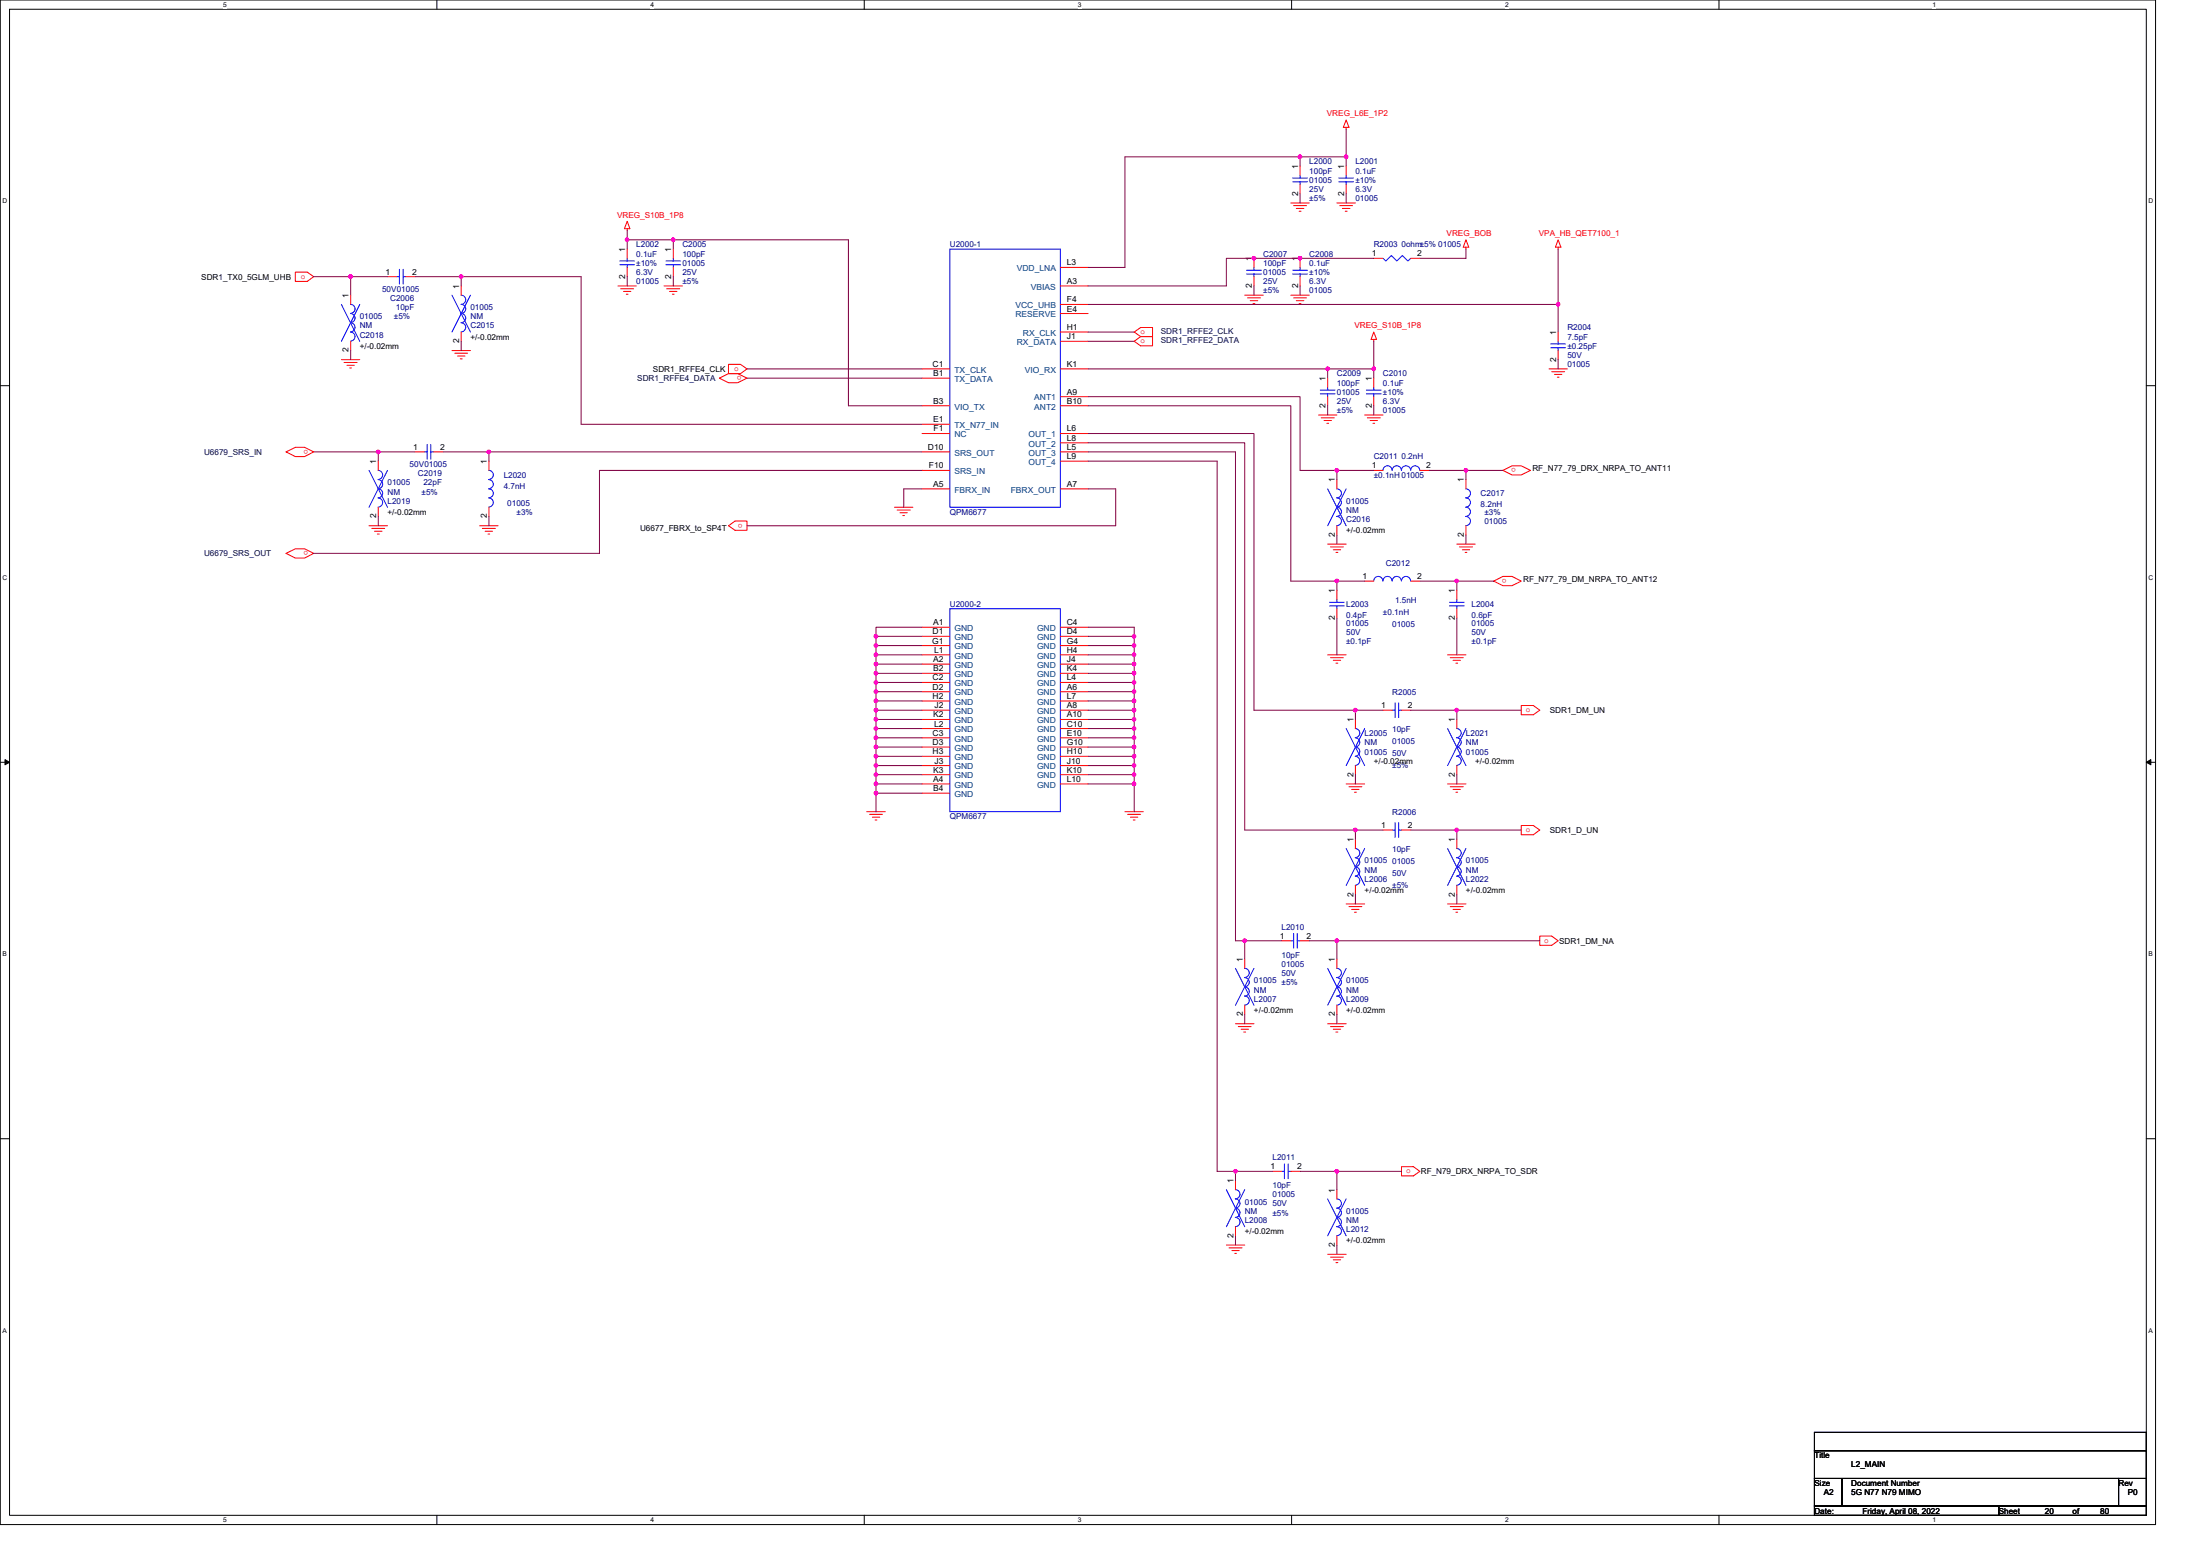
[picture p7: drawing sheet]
<svg xmlns="http://www.w3.org/2000/svg" width="297mm" height="210mm" viewBox="0 0 297 210" stroke-linecap="round" stroke-linejoin="round" font-family="sans-serif">
<path d="M0 0h291v205.7h-291zM1.3 1.2h288.5v203.3h-288.5z" fill="none" stroke="#000" stroke-width=".14"/>
<g fill="#fff">
<path d="M30.1 .1h.5v1h-.5z"/>
<path d="M30.1 204.6h.5v1h-.5z"/>
</g>
<path d="M59 0v1.2M59 204.5v1.2" fill="none" stroke="#000" stroke-width=".14"/>
<g fill="#fff">
<path d="M87.8 .1h.5v1h-.5z"/>
<path d="M87.8 204.6h.5v1h-.5z"/>
</g>
<path d="M116.7 0v1.2M116.7 204.5v1.2" fill="none" stroke="#000" stroke-width=".14"/>
<g fill="#fff">
<path d="M145.5 .1h.5v1h-.5z"/>
<path d="M145.5 204.6h.5v1h-.5z"/>
</g>
<path d="M174.4 0v1.2M174.4 204.5v1.2" fill="none" stroke="#000" stroke-width=".14"/>
<g fill="#fff">
<path d="M203.2 .1h.5v1h-.5z"/>
<path d="M203.2 204.6h.5v1h-.5z"/>
</g>
<path d="M232.1 0v1.2M232.1 204.5v1.2" fill="none" stroke="#000" stroke-width=".14"/>
<g fill="#fff">
<path d="M260.9 .1h.5v1h-.5z"/>
<path d="M260.9 204.6h.5v1h-.5z"/>
<path d="M.4 26.6h.6v1h-.6z"/>
<path d="M290.1 26.6h.6v1h-.6z"/>
<path d="M.4 77.4h.6v1h-.6z"/>
<path d="M290.1 77.4h.6v1h-.6z"/>
</g>
<path d="M0 52h1.3M289.8 52h1.2" fill="none" stroke="#000" stroke-width=".14"/>
<g fill="#fff">
<path d="M.4 128.3h.5v1h-.5z"/>
<path d="M290.1 128.3h.6v1h-.6z"/>
</g>
<path d="M0 102.9h1.3M289.8 102.9h1.2" fill="none" stroke="#000" stroke-width=".14"/>
<path d="M.7 102.5l.6 .4-.6 .3zM289.8 102.9l.6-.4v.7z" fill="#000" stroke="#000" stroke-width=".14"/>
<g fill="#fff">
<path d="M.4 179.1h.5v1h-.5z"/>
<path d="M290.1 179.1h.6v1h-.6z"/>
</g>
<path d="M0 153.7h1.3M289.8 153.7h1.2M245 199.5h3.7v3.7h-3.7zM245 193.3h44.8v2.5h-44.8zM245 195.8h44.8v3.7h-44.8zM248.7 199.5h37.3v3.7h-37.3zM286 199.5h3.8v3.7h-3.8zM245 203.2h24.9v1.3h-24.9zM269.9 203.2h19.9v1.3h-19.9z" fill="none" stroke="#000" stroke-width=".14"/>
<g fill="none" stroke="#f00" stroke-width=".14">
<path d="M181.8 16.2l.3 1h-.7zM181.8 17.2v.2M39.9 36.7h1.6l.9 .6-.9 .7h-1.6zM47.3 39.8v1.3M52.3 37.3h1.3M54.8 37.3h1.2M62.3 38.6v1.2M83.4 38.6h2.5M83.8 39h1.8M84.2 39.3h1M84.6 39.7h.2M84.7 29.9l.3 1h-.7z"/>
<path d="M84.7 30.9v.2M84.7 33.6v1.3M84.7 36.1v1.2M89.7 38.6h2.4M90 39h1.8M90.4 39.3h1M90.8 39.7h.2M90.9 33.6v1.3M90.9 36.1v1.2M143.2 36.1h3.7M143.2 38.6h3.7M168.1 39.8h2.5"/>
<path d="M169.3 34.9v1.2M169.3 37.3v1.3M174.3 27.4h2.5M174.3 39.8h2.5M174.7 27.7h1.7M175 28.1h1M175.4 28.5h.3M175.5 22.4v1.2M175.5 24.9v1.2M175.5 34.9v1.2M175.5 37.3v1.3M180.5 27.4h2.5"/>
<path d="M180.9 27.7h1.7M181.2 28.1h1.1M181.6 28.5h.3M181.8 22.4v1.2M181.8 24.9v1.2M185.5 34.9h1.2M190.5 34.9h1.2M197.9 33.4v.2M197.9 32.4l.4 1h-.7zM210.4 32.4l.4 1h-.8zM210.4 33.4v.2M46.1 48.5h2.5"/>
<path d="M46.5 48.9h1.7M46.8 49.3h1M47.2 49.7h.3M47.3 46.1v1.2M61 47.3h2.5M61.4 47.7h1.7M61.8 48h1M62.1 48.4h.3M62.3 44.8v1.3M97.1 51l1.3-.6h1.2l1.3 .6-1.3 .6h-1.2zM98.4 49.2h1.6l.9 .6-.9 .6h-1.6zM124.5 49.8h3.7"/>
<path d="M124.5 51h3.7M124.5 54.8h3.7M124.5 57.3h3.7M124.5 58.5h3.7M143.2 41.1h3.7M143.2 42.3h3.7M143.2 44.8h3.7M143.2 46.1h3.7M143.2 49.8h3.7M143.2 53.5h3.7M143.2 54.8h3.7M143.2 58.5h3.7"/>
<path d="M143.2 59.8h3.7M153.1 44.8l.9-.6h1.6v1.2h-1.6zM153.1 46.1l.9-.7h1.6v1.3h-1.6zM168.4 40.2h1.8M168.8 40.6h1M169.2 41h.2M174.7 40.2h1.7M175 40.6h1M175.4 41h.3M178 56h2.5M178.4 56.4h1.7M178.8 56.7h1"/>
<path d="M179.2 57.1h.2M179.3 51v1.3M179.3 53.5v1.3M184.3 56h2.4M184.6 56.4h1.8M185 56.7h1M185.4 57.1h.2M185.5 44.8l.4 1h-.8zM185.5 45.8v.3M185.5 51v1.3M185.5 53.5v1.3M209.1 49.8h2.5"/>
<path d="M209.5 50.2h1.8M209.9 50.5h1M210.3 50.9h.2M210.4 44.8v1.3M210.4 47.3v1.2M38.6 61l1.3-.6h1.2l1.3 .6-1.3 .6h-1.2zM38.6 74.7l1.3-.6h1.2l1.3 .6-1.3 .6h-1.2zM49.8 71h2.5M50.2 71.3h1.7M50.6 71.7h1M50.9 72.1h.3M51.1 62.2v1.3"/>
<path d="M51.1 68.5v1.2M56 61h1.3M58.5 61h1.3M64.8 71h2.4M65.1 71.3h1.8M65.5 71.7h1M65.9 72.1h.2M66 62.2v1.3M66 68.5v1.2M98.4 71l.8-.7h1.7v1.3h-1.7zM120.8 68.5h2.5M121.1 68.8h1.8"/>
<path d="M121.5 69.2h1M121.9 69.6h.2M124.5 61h3.7M124.5 63.5h3.7M124.5 66h3.7M143.2 61h3.7M143.2 62.2h3.7M143.2 66h3.7M179.3 73.4h2.5M179.6 73.8h1.8M180 74.2h1M180.4 74.5h.2"/>
<path d="M180.5 64.7v1.3M180.5 71v1.2M180.5 79.7v1.2M184.3 78.4h1.2M185.5 63.5h1.2M190.5 78.4h1.2M191.7 63.5h1.3M196.7 79.7v1.2M196.7 73.4h2.5M197.1 73.8h1.7M197.4 74.2h1M197.8 74.5h.3"/>
<path d="M197.9 64.7v1.3M197.9 71v1.2M201.7 78.4l1.2-.6h1.2l1.3 .6-1.3 .6h-1.2zM202.9 63.5l1.2-.6h1.3l1.2 .6-1.2 .6h-1.3zM124.5 84.6h3.7M124.5 85.9h3.7M124.5 87.1h3.7M124.5 88.4h3.7M124.5 89.6h3.7M124.5 90.9h3.7M124.5 92.1h3.7M124.5 93.3h3.7"/>
<path d="M124.5 94.6h3.7M124.5 95.8h3.7M124.5 97.1h3.7M124.5 98.3h3.7M124.5 99.6h3.7M143.2 84.6h3.7M143.2 85.9h3.7M143.2 87.1h3.7M143.2 88.4h3.7M143.2 89.6h3.7M143.2 90.9h3.7M143.2 92.1h3.7"/>
<path d="M143.2 93.3h3.7M143.2 94.6h3.7M143.2 95.8h3.7M143.2 97.1h3.7M143.2 98.3h3.7M143.2 99.6h3.7M179.3 88.4h2.5M179.6 88.8h1.8M180 89.1h1M180.4 89.5h.2M180.5 82.1v1.3M183 97.1v1.2"/>
<path d="M186.7 95.8h1.3M189.2 95.8h1.3M195.4 88.4h2.5M195.8 88.8h1.8M196.2 89.1h1M196.6 89.5h.2M196.7 97.1v1.2M196.7 82.1v1.3M205.4 95.2h1.6l.9 .6-.9 .7h-1.6zM117 109.5h2.5M117.4 109.9h1.7M117.8 110.3h1"/>
<path d="M118.1 110.7h.3M124.5 100.8h3.7M124.5 102.1h3.7M124.5 103.3h3.7M124.5 104.5h3.7M124.5 105.8h3.7M124.5 107h3.7M143.2 100.8h3.7M143.2 102.1h3.7M143.2 103.3h3.7M143.2 104.5h3.7M143.2 105.8h3.7"/>
<path d="M151.9 109.5h2.5M152.2 109.9h1.8M152.6 110.3h1M153 110.7h.2M181.8 105.8h2.5M182.1 106.2h1.8M182.5 106.5h1M182.9 106.9h.2M183 113.3v1.2M183 119.5v1.2M183 103.3v1.2M186.7 112h1.3"/>
<path d="M189.2 112h1.3M195.4 105.8h2.5M195.8 106.2h1.8M196.2 106.5h1M196.6 106.9h.2M196.7 103.3v1.2M196.7 113.3v1.2M196.7 119.5v1.2M205.4 111.4h1.6l.9 .6-.9 .6h-1.6zM166.8 138.2h2.5M167.2 138.5h1.7M167.6 138.9h1"/>
<path d="M167.9 139.3h.3M168.1 129.4v1.3M168.1 135.7v1.2M173 127h1.3M175.5 127h1.3M179.3 138.2h2.5M179.6 138.5h1.8M180 138.9h1M180.4 139.3h.2M180.5 129.4v1.3M180.5 135.7v1.2M181.8 122h2.5"/>
<path d="M182.1 122.3h1.8M182.5 122.7h1M182.9 123.1h.2M195.4 122h2.5M195.8 122.3h1.8M196.2 122.7h1M196.6 123.1h.2M207.9 126.3h1.6l.9 .7-.9 .6h-1.6zM166.8 159.3v1.2M171.8 158.1h1.2M174.3 158.1h1.2M189.2 157.4h1.6l.9 .7-.9 .6h-1.6z"/>
<path d="M165.6 168h2.5M165.9 168.4h1.8M166.3 168.8h1M166.7 169.1h.2M166.8 165.5v1.3M179.3 169.3h2.5M179.6 169.7h1.8M180 170h1M180.4 170.4h.2M180.5 160.5v1.3M180.5 166.8v1.2"/>
</g>
<g fill="none" stroke="#00f" stroke-width=".14">
<path d="M53.6 37.3h.3M53.9 36.3v2M54.4 36.3v2M54.4 37.3h.4M61 39.8l2.5 5M62.2 39.8a.61 .61 0 0 1 .7 .6 .61 .61 0 0 1-.7 .7 .61 .61 0 0 1 .7 .6 .61 .61 0 0 1-.7 .6M63.5 39.8l-2.5 5M83.7 35.2h2M83.7 35.7h2M84.7 34.9v.3M84.7 35.7v.4M89.9 35.2h2"/>
<path d="M89.9 35.7h2M90.9 34.9v.3M90.9 35.7v.4M128.2 33.6h15v34.9h-15zM168.3 36.5h2M168.3 37h2M169.3 36.1v.4M169.3 37v.3M174.5 24h2M174.5 24.5h2M174.5 36.5h2M174.5 37h2"/>
<path d="M175.5 23.6v.4M175.5 24.5v.4M175.5 36.1v.4M175.5 37v.3M180.8 24h1.9M180.8 24.5h1.9M181.8 23.6v.4M181.8 24.5v.4M186.7 34.9l.4 .3 .8-.7 .7 .7 .8-.7 .7 .7 .4-.3M46.1 41.1l2.5 5M47.3 41.1a.6 .6 0 0 1 .6 .6 .6 .6 0 0 1-.6 .6M47.3 42.3a.61 .61 0 0 1 .6 .6 .61 .61 0 0 1-.6 .6"/>
<path d="M47.3 43.6a.61 .61 0 0 1 .6 .6 .61 .61 0 0 1-.6 .6M47.3 44.8a.61 .61 0 0 1 .6 .6 .61 .61 0 0 1-.6 .6M48.6 41.1l-2.5 5M57.7 60v2M58.2 60v2M62.2 42.3a.61 .61 0 0 1 .7 .6 .61 .61 0 0 1-.7 .6M62.2 43.6a.61 .61 0 0 1 .7 .6 .61 .61 0 0 1-.7 .6M178.3 52.6h2M178.3 53.1h2M179.3 52.3v.3M179.3 53.1v.4M184.5 52.6h2"/>
<path d="M184.5 53.1h2M185.5 52.3v.3M185.5 53.1v.4M209.4 46.4h2M209.4 46.9h2M210.4 46.1v.3M210.4 46.9v.4M49.8 63.5l2.5 5M51.1 63.5a.61 .61 0 0 1 .6 .6 .61 .61 0 0 1-.6 .6M51.1 64.7a.61 .61 0 0 1 .6 .6 .61 .61 0 0 1-.6 .7M51.1 66a.6 .6 0 0 1 .6 .6 .6 .6 0 0 1-.6 .6M51.1 67.2a.61 .61 0 0 1 .6 .6 .61 .61 0 0 1-.6 .6"/>
<path d="M52.3 63.5l-2.5 5M57.3 61h.4M58.2 61h.3M66 63.5a.61 .61 0 0 1 .6 .6 .61 .61 0 0 1-.6 .6M66 64.7a.61 .61 0 0 1 .6 .6 .61 .61 0 0 1-.6 .7M66 66a.6 .6 0 0 1 .6 .6 .6 .6 0 0 1-.6 .6M66 67.2a.61 .61 0 0 1 .6 .6 .61 .61 0 0 1-.6 .6M179.3 66l2.5 5M180.5 66a.6 .6 0 0 1 .6 .6 .6 .6 0 0 1-.6 .6M180.5 67.2a.61 .61 0 0 1 .6 .6 .61 .61 0 0 1-.6 .6M180.5 68.5a.61 .61 0 0 1 .6 .6 .61 .61 0 0 1-.6 .6M180.5 69.7a.61 .61 0 0 1 .6 .6 .61 .61 0 0 1-.6 .6"/>
<path d="M181.8 66l-2.5 5M185.5 78.4a.61 .61 0 0 1 .6-.6 .61 .61 0 0 1 .6 .6M186.7 78.4a.61 .61 0 0 1 .6-.6 .61 .61 0 0 1 .7 .6M186.7 63.5a.61 .61 0 0 1 .6-.6 .61 .61 0 0 1 .7 .6M188 78.4a.61 .61 0 0 1 .6-.6 .61 .61 0 0 1 .6 .6M188 63.5a.61 .61 0 0 1 .6-.6 .61 .61 0 0 1 .6 .6M189.2 78.4a.61 .61 0 0 1 .6-.6 .61 .61 0 0 1 .7 .6M189.2 63.5a.61 .61 0 0 1 .6-.6 .61 .61 0 0 1 .7 .6M190.5 63.5a.6 .6 0 0 1 .6-.6 .6 .6 0 0 1 .6 .6M197.9 66a.6 .6 0 0 1 .6 .6 .6 .6 0 0 1-.6 .6M197.9 67.2a.61 .61 0 0 1 .6 .6 .61 .61 0 0 1-.6 .6M197.9 68.5a.61 .61 0 0 1 .6 .6 .61 .61 0 0 1-.6 .6"/>
<path d="M197.9 69.7a.61 .61 0 0 1 .6 .6 .61 .61 0 0 1-.6 .6M128.2 82.1h15v27.4h-15zM179.5 81.3h2M179.5 81.8h2M180.5 80.9v.4M180.5 81.8v.3M181.8 98.3l2.5 5M183 98.3a.61 .61 0 0 1 .6 .6 .61 .61 0 0 1-.6 .6M183 99.6a.61 .61 0 0 1 .6 .6 .61 .61 0 0 1-.6 .6M184.3 98.3l-2.5 5M188 95.8h.4M188.4 94.8v2"/>
<path d="M188.8 94.8v2M188.8 95.8h.4M195.4 98.3l2.5 5M195.7 81.3h2M195.7 81.8h2M196.7 98.3a.61 .61 0 0 1 .6 .6 .61 .61 0 0 1-.6 .6M196.7 99.6a.61 .61 0 0 1 .6 .6 .61 .61 0 0 1-.6 .6M196.7 80.9v.4M196.7 81.8v.3M197.9 98.3l-2.5 5M181.8 114.5l2.5 5M183 114.5a.61 .61 0 0 1 .6 .6 .61 .61 0 0 1-.6 .6 .61 .61 0 0 1 .6 .7 .61 .61 0 0 1-.6 .6"/>
<path d="M183 117a.61 .61 0 0 1 .6 .6 .61 .61 0 0 1-.6 .6M183 118.2a.61 .61 0 0 1 .6 .7 .61 .61 0 0 1-.6 .6M183 100.8a.61 .61 0 0 1 .6 .6 .61 .61 0 0 1-.6 .6M183 102.1a.61 .61 0 0 1 .6 .6 .61 .61 0 0 1-.6 .6M184.3 114.5l-2.5 5M188 112h.4M188.4 111v2M188.8 111v2M188.8 112h.4M195.4 114.5l2.5 5M196.7 100.8a.61 .61 0 0 1 .6 .6 .61 .61 0 0 1-.6 .6M196.7 102.1a.61 .61 0 0 1 .6 .6 .61 .61 0 0 1-.6 .6"/>
<path d="M196.7 114.5a.61 .61 0 0 1 .6 .6 .61 .61 0 0 1-.6 .6 .61 .61 0 0 1 .6 .7 .61 .61 0 0 1-.6 .6M196.7 117a.61 .61 0 0 1 .6 .6 .61 .61 0 0 1-.6 .6M196.7 118.2a.61 .61 0 0 1 .6 .7 .61 .61 0 0 1-.6 .6M197.9 114.5l-2.5 5M166.8 130.7l2.5 5M168 130.7a.61 .61 0 0 1 .7 .6 .61 .61 0 0 1-.7 .6M168 131.9a.61 .61 0 0 1 .7 .6 .61 .61 0 0 1-.7 .7M168 133.2a.61 .61 0 0 1 .7 .6 .61 .61 0 0 1-.7 .6M168 134.4a.6 .6 0 0 1 .7 .6 .6 .6 0 0 1-.7 .6M169.3 130.7l-2.5 5M174.3 127h.4M174.7 126v2"/>
<path d="M175.2 126v2M175.2 127h.3M179.3 130.7l2.5 5M180.5 130.7a.61 .61 0 0 1 .6 .6 .61 .61 0 0 1-.6 .6M180.5 131.9a.61 .61 0 0 1 .6 .6 .61 .61 0 0 1-.6 .7M180.5 133.2a.61 .61 0 0 1 .6 .6 .61 .61 0 0 1-.6 .6M180.5 134.4a.6 .6 0 0 1 .6 .6 .6 .6 0 0 1-.6 .6M181.8 130.7l-2.5 5M173 158.1h.4M173.4 157.1v2M173.9 157.1v2M173.9 158.1h.4"/>
<path d="M165.6 160.5l2.5 5M166.8 160.5a.61 .61 0 0 1 .6 .7 .61 .61 0 0 1-.6 .6 .62 .62 0 0 1 .6 .6 .62 .62 0 0 1-.6 .6 .62 .62 0 0 1 .6 .7 .62 .62 0 0 1-.6 .6 .62 .62 0 0 1 .6 .6 .62 .62 0 0 1-.6 .6M168.1 160.5l-2.5 5M179.3 161.8l2.5 5M180.5 161.8a.61 .61 0 0 1 .6 .6 .61 .61 0 0 1-.6 .6 .62 .62 0 0 1 .6 .7 .62 .62 0 0 1-.6 .6 .62 .62 0 0 1 .6 .6 .62 .62 0 0 1-.6 .6 .61 .61 0 0 1 .6 .6 .61 .61 0 0 1-.6 .7M181.8 161.8l-2.5 5"/>
</g>
<g fill="none" stroke="#800040" stroke-width=".14">
<path d="M181.8 17.4v3.8M42.4 37.3h4.9M47.3 37.3h5M47.3 37.3v2.5M56 37.3h6.3M62.3 37.3h16.2v20h46M62.3 37.3v1.3M84.7 31.1v1.3M84.7 32.4v1.2M84.7 37.3v1.3M84.7 32.4h6.2M90.9 32.4h23.7v22.4h9.9"/>
<path d="M90.9 32.4v1.2M90.9 37.3v1.3M169.3 38.6v1.2M175.5 21.2v1.2M175.5 26.1v1.3M175.5 21.2h6.3M175.5 21.2h-23.6v14.9h-5M175.5 38.6v1.2M181.8 21.2v1.2M181.8 26.1v1.3M185.5 34.9h-19.9v3.7h-18.7M197.9 33.6v1.3h-6.2"/>
<path d="M210.4 33.6v7.5M47.3 47.3v1.2M62.3 46.1v1.2M100.9 49.8h23.6M100.9 51h23.6M146.9 41.1h63.5M146.9 49.8h32.4M146.9 53.5h28.6v10h5M146.9 54.8h27.4v23.6h6.2M146.9 58.5h22.4v37.3h13.7M146.9 59.8h21.2v52.2h14.9M146.9 44.8h6.2"/>
<path d="M146.9 46.1h6.2M179.3 49.8h6.2M179.3 49.8v1.2M179.3 54.8v1.2M185.5 46.1v3.7M185.5 49.8v1.2M185.5 54.8v1.2M210.4 41.1v3.7M210.4 48.5v1.3M42.4 61h8.7M51.1 61v1.2M51.1 61h4.9"/>
<path d="M51.1 69.7v1.3M59.8 61h6.2M66 61h58.5M66 61v1.2M66 69.7v1.3M124.5 63.5h-43.6v11.2h-38.5M124.5 66h-2.5v2.5M146.9 66h3.7v5h-49.7M146.9 62.2h17.4v95.9h2.5M146.9 61h19.9v66h1.3M180.5 63.5v1.2M180.5 72.2v1.2"/>
<path d="M180.5 78.4v1.3M180.5 63.5h5M180.5 78.4h3.8M191.7 78.4h5M193 63.5h4.9M196.7 78.4v1.3M196.7 78.4h5M197.9 63.5h5M197.9 63.5v1.2M197.9 72.2v1.2M118.3 87.1v1.3M118.3 89.6v1.3"/>
<path d="M118.3 90.9v1.2M118.3 92.1v1.2M118.3 94.6v1.2M118.3 95.8v1.3M118.3 87.1h6.2M118.3 89.6h6.2M118.3 90.9h6.2M118.3 92.1h6.2M118.3 94.6h6.2M118.3 95.8h6.2M124.5 97.1h-6.2v1.2M124.5 84.6h-6.2v1.3"/>
<path d="M124.5 85.9h-6.2v1.2M124.5 88.4h-6.2v1.2M124.5 93.3h-6.2v1.3M124.5 98.3h-6.2v1.3M124.5 99.6h-6.2v1.2M146.9 84.6h6.2v1.3M146.9 85.9h6.2M146.9 87.1h6.2M146.9 88.4h6.2M146.9 89.6h6.2M146.9 90.9h6.2M146.9 92.1h6.2"/>
<path d="M146.9 93.3h6.2M146.9 94.6h6.2M146.9 95.8h6.2M146.9 97.1h6.2M146.9 98.3h6.2M146.9 99.6h6.2M153.1 85.9v1.2M153.1 87.1v1.3M153.1 88.4v1.2M153.1 89.6v1.3M153.1 90.9v1.2M153.1 92.1v1.2"/>
<path d="M153.1 93.3v1.3M153.1 94.6v1.2M153.1 95.8v1.3M153.1 97.1v1.2M153.1 98.3v1.3M153.1 99.6v1.2M180.5 83.4v5M183 95.8h3.7M183 95.8v1.3M190.5 95.8h6.2M196.7 83.4v5M205.4 95.8h-8.7v1.3"/>
<path d="M118.3 105.8h6.2M118.3 100.8v1.3M118.3 102.1v1.2M118.3 104.5v1.3M118.3 105.8v1.2M118.3 107v2.5M118.3 100.8h6.2M118.3 102.1h6.2M118.3 104.5h6.2M118.3 107h6.2M124.5 103.3h-6.2v1.2M146.9 100.8h6.2"/>
<path d="M146.9 102.1h6.2M146.9 103.3h6.2M146.9 104.5h6.2M146.9 105.8h6.2M153.1 100.8v1.3M153.1 102.1v1.2M153.1 103.3v1.2M153.1 104.5v1.3M153.1 105.8v3.7M183 104.5v1.3M183 112h3.7M183 112v1.3"/>
<path d="M190.5 112h6.2M196.7 104.5v1.3M205.4 112h-8.7v1.3M168.1 127h4.9M168.1 127v2.4M168.1 136.9v1.3M176.8 127h3.7M180.5 127h27.4M180.5 127v2.4M180.5 136.9v1.3M183 120.7v1.3M196.7 120.7v1.3"/>
<path d="M171.8 158.1h-5v1.2M175.5 158.1h5M180.5 158.1v2.4M180.5 158.1h8.7M166.8 166.8v1.2M180.5 168v1.3"/>
</g>
<g fill="#f0f" stroke="#f0f" stroke-width=".14">
<circle cx="175.5" cy="21.2" r=".24"/>
<circle cx="181.7" cy="21.2" r=".24"/>
<circle cx="84.7" cy="32.3" r=".24"/>
<circle cx="90.9" cy="32.3" r=".24"/>
<circle cx="169.3" cy="34.8" r=".24"/>
<circle cx="175.5" cy="34.8" r=".24"/>
<circle cx="62.3" cy="37.3" r=".24"/>
<circle cx="210.4" cy="41.1" r=".23"/>
<circle cx="185.5" cy="49.8" r=".24"/>
<circle cx="179.3" cy="49.8" r=".24"/>
<circle cx="180.5" cy="63.5" r=".24"/>
<circle cx="197.9" cy="63.5" r=".24"/>
<circle cx="180.5" cy="78.4" r=".24"/>
<circle cx="196.7" cy="78.4" r=".23"/>
<circle cx="118.3" cy="85.9" r=".24"/>
<circle cx="153.1" cy="85.9" r=".23"/>
<circle cx="118.3" cy="87.1" r=".24"/>
<circle cx="118.3" cy="88.4" r=".24"/>
<circle cx="153.1" cy="87.1" r=".24"/>
<circle cx="153.1" cy="88.4" r=".24"/>
<circle cx="118.3" cy="89.6" r=".24"/>
<circle cx="153.1" cy="89.6" r=".24"/>
<circle cx="118.3" cy="90.9" r=".24"/>
<circle cx="118.3" cy="92.1" r=".24"/>
<circle cx="153.1" cy="90.8" r=".23"/>
<circle cx="153.1" cy="92.1" r=".23"/>
<circle cx="118.3" cy="93.3" r=".24"/>
<circle cx="153.1" cy="93.3" r=".24"/>
<circle cx="153.1" cy="94.6" r=".24"/>
<circle cx="118.3" cy="94.6" r=".24"/>
<circle cx="118.3" cy="95.8" r=".24"/>
<circle cx="153.1" cy="95.8" r=".24"/>
<circle cx="183" cy="95.8" r=".24"/>
<circle cx="118.3" cy="97.1" r=".24"/>
<circle cx="118.3" cy="98.3" r=".24"/>
<circle cx="153.1" cy="97.1" r=".23"/>
<circle cx="118.3" cy="99.6" r=".24"/>
<circle cx="153.1" cy="98.3" r=".23"/>
<circle cx="153.1" cy="99.6" r=".24"/>
<circle cx="153.1" cy="100.8" r=".24"/>
<circle cx="118.3" cy="100.8" r=".24"/>
<circle cx="118.3" cy="102.1" r=".24"/>
<circle cx="153.1" cy="102" r=".24"/>
<circle cx="118.3" cy="103.3" r=".24"/>
<circle cx="118.3" cy="104.5" r=".24"/>
<circle cx="153.1" cy="103.3" r=".23"/>
<circle cx="153.1" cy="104.5" r=".23"/>
<circle cx="153.1" cy="105.8" r=".24"/>
<circle cx="118.3" cy="105.8" r=".24"/>
<circle cx="118.3" cy="107" r=".24"/>
<circle cx="183" cy="112" r=".24"/>
<circle cx="168.1" cy="126.9" r=".24"/>
<circle cx="180.5" cy="126.9" r=".24"/>
<circle cx="166.8" cy="158.1" r=".24"/>
<circle cx="47.3" cy="37.3" r=".24"/>
<circle cx="66" cy="61" r=".23"/>
<circle cx="51.1" cy="61" r=".24"/>
<circle cx="196.7" cy="95.8" r=".24"/>
<circle cx="196.7" cy="112" r=".24"/>
<circle cx="180.5" cy="158.1" r=".24"/>
</g>
<g font-size="1.1" fill="#f00">
<text x="179.2" y="15.7">VREG_L6E_1P2</text>
<text x="83.3" y="29.4">VREG_S10B_1P8</text>
<text x="195.3" y="31.9">VREG_BOB</text>
<text x="207.8" y="31.9">VPA_HB_QET7100_1</text>
<text x="40.6" y="37.6">o</text>
<text x="154" y="45.1">o</text>
<text x="154" y="46.3">o</text>
<text x="182.9" y="44.3">VREG_S10B_1P8</text>
<text x="99.1" y="50.1">o</text>
<text x="100.1" y="50.7" transform="rotate(180 100.1 50.7)">o</text>
<text x="41.6" y="60.7" transform="rotate(180 41.6 60.7)">o</text>
<text x="204.7" y="63.2" transform="rotate(180 204.7 63.2)">o</text>
<text x="100.2" y="70.7" transform="rotate(180 100.2 70.7)">o</text>
<text x="41.6" y="74.4" transform="rotate(180 41.6 74.4)">o</text>
<text x="203.4" y="78.1" transform="rotate(180 203.4 78.1)">o</text>
<text x="206" y="96.1">o</text>
<text x="206" y="112.3">o</text>
<text x="208.5" y="127.2">o</text>
<text x="189.8" y="158.3">o</text>
</g>
<g font-size="1.1">
<text x="175.3" y="22.8" transform="rotate(-90 175.3 22.8)">1</text>
<text x="181.5" y="22.8" transform="rotate(-90 181.5 22.8)">1</text>
<text x="175.3" y="26.4" transform="rotate(-90 175.3 26.4)">2</text>
<text x="181.5" y="26.4" transform="rotate(-90 181.5 26.4)">2</text>
<text x="84.4" y="34" transform="rotate(-90 84.4 34)">1</text>
<text x="90.6" y="34" transform="rotate(-90 90.6 34)">1</text>
<text x="144" y="35.8">L3</text>
<text x="169" y="35.2" transform="rotate(-90 169 35.2)">1</text>
<text x="175.3" y="35.2" transform="rotate(-90 175.3 35.2)">1</text>
<text x="185.2" y="34.6">1</text>
<text x="191.3" y="34.6">2</text>
<text x="27.2" y="37.7">SDR1_TX0_5GLM_UHB</text>
<text x="47.1" y="40.2" transform="rotate(-90 47.1 40.2)">1</text>
<text x="52.1" y="37.1">1</text>
<text x="55.7" y="37.1">2</text>
<text x="62" y="39" transform="rotate(-90 62 39)">1</text>
<text x="84.4" y="37.6" transform="rotate(-90 84.4 37.6)">2</text>
<text x="90.6" y="37.6" transform="rotate(-90 90.6 37.6)">2</text>
<text x="144" y="38.3">A3</text>
<text x="144" y="40.8">F4</text>
<text x="169" y="38.8" transform="rotate(-90 169 38.8)">2</text>
<text x="175.3" y="38.8" transform="rotate(-90 175.3 38.8)">2</text>
<text x="47.1" y="47.6" transform="rotate(-90 47.1 47.6)">2</text>
<text x="48.6" y="47.1">+/-0.02mm</text>
<text x="62" y="46.3" transform="rotate(-90 62 46.3)">2</text>
<text x="63.5" y="45.8">+/-0.02mm</text>
<text x="144" y="45.8">J1</text>
<text x="144" y="44.5">H1</text>
<text x="144" y="42">E4</text>
<text x="210.1" y="45.2" transform="rotate(-90 210.1 45.2)">1</text>
<text x="88.2" y="50.2">SDR1_RFFE4_CLK</text>
<text x="125.9" y="49.5">C1</text>
<text x="126" y="50.8">B1</text>
<text x="144" y="49.5">K1</text>
<text x="144" y="53.3">A9</text>
<text x="179" y="51.4" transform="rotate(-90 179 51.4)">1</text>
<text x="185.2" y="51.4" transform="rotate(-90 185.2 51.4)">1</text>
<text x="210.1" y="48.8" transform="rotate(-90 210.1 48.8)">2</text>
<text x="126" y="54.5">B3</text>
<text x="126" y="57">E1</text>
<text x="126" y="58.2">F1</text>
<text x="144" y="58.2">L6</text>
<text x="144" y="59.5">L8</text>
<text x="144" y="54.5">B10</text>
<text x="179" y="55" transform="rotate(-90 179 55)">2</text>
<text x="185.2" y="55" transform="rotate(-90 185.2 55)">2</text>
<text x="50.8" y="62.6" transform="rotate(-90 50.8 62.6)">1</text>
<text x="55.8" y="60.7">1</text>
<text x="59.4" y="60.7">2</text>
<text x="65.7" y="62.6" transform="rotate(-90 65.7 62.6)">1</text>
<text x="125.3" y="60.7">D10</text>
<text x="125.4" y="63.2">F10</text>
<text x="126" y="65.7">A5</text>
<text x="144" y="65.7">A7</text>
<text x="144" y="60.7">L5</text>
<text x="144" y="62">L9</text>
<text x="180.2" y="65.1" transform="rotate(-90 180.2 65.1)">1</text>
<text x="185.2" y="63.2">1</text>
<text x="192.6" y="63.2">2</text>
<text x="197.7" y="65.1" transform="rotate(-90 197.7 65.1)">1</text>
<text x="206.9" y="63.6">RF_N77_79_DRX_NRPA_TO_ANT11</text>
<text x="50.8" y="70" transform="rotate(-90 50.8 70)">2</text>
<text x="52.3" y="69.5">+/-0.02mm</text>
<text x="65.7" y="70" transform="rotate(-90 65.7 70)">2</text>
<text x="86.4" y="71.7">U6677_FBRX_to_SP4T</text>
<text x="181.8" y="72">+/-0.02mm</text>
<text x="180.2" y="72.5" transform="rotate(-90 180.2 72.5)">2</text>
<text x="197.7" y="72.5" transform="rotate(-90 197.7 72.5)">2</text>
<text x="180.2" y="83.7" transform="rotate(-90 180.2 83.7)">2</text>
<text x="180.2" y="80" transform="rotate(-90 180.2 80)">1</text>
<text x="184" y="78.1">1</text>
<text x="191.3" y="78.1">2</text>
<text x="196.4" y="83.7" transform="rotate(-90 196.4 83.7)">2</text>
<text x="196.4" y="80" transform="rotate(-90 196.4 80)">1</text>
<text x="205.7" y="78.5">RF_N77_79_DM_NRPA_TO_ANT12</text>
<text x="125.9" y="86.8">G1</text>
<text x="125.9" y="85.6">D1</text>
<text x="126" y="84.4">A1</text>
<text x="126" y="89.3">A2</text>
<text x="126.1" y="88.1">L1</text>
<text x="144" y="84.4">C4</text>
<text x="144" y="85.6">D4</text>
<text x="144" y="86.8">G4</text>
<text x="144" y="88.1">H4</text>
<text x="144" y="89.3">J4</text>
<text x="125.9" y="91.8">C2</text>
<text x="125.9" y="93.1">D2</text>
<text x="125.9" y="94.3">H2</text>
<text x="126" y="90.6">B2</text>
<text x="126.2" y="95.6">J2</text>
<text x="144" y="90.6">K4</text>
<text x="144" y="91.8">L4</text>
<text x="144" y="93.1">A6</text>
<text x="144" y="94.3">L7</text>
<text x="144" y="95.6">A8</text>
<text x="186.5" y="95.6">1</text>
<text x="190.1" y="95.6">2</text>
<text x="125.9" y="99.3">C3</text>
<text x="125.9" y="100.5">D3</text>
<text x="125.9" y="101.8">H3</text>
<text x="126" y="96.8">K2</text>
<text x="126.1" y="98">L2</text>
<text x="144" y="96.8">A10</text>
<text x="144" y="98">C10</text>
<text x="144" y="99.3">E10</text>
<text x="144" y="100.5">G10</text>
<text x="144" y="101.8">H10</text>
<text x="182.7" y="97.5" transform="rotate(-90 182.7 97.5)">1</text>
<text x="196.4" y="97.5" transform="rotate(-90 196.4 97.5)">1</text>
<text x="209.3" y="96.2">SDR1_DM_UN</text>
<text x="126" y="104.3">K3</text>
<text x="126" y="105.5">A4</text>
<text x="126" y="106.8">B4</text>
<text x="126.2" y="103">J3</text>
<text x="144" y="103">J10</text>
<text x="144" y="104.3">K10</text>
<text x="144" y="105.5">L10</text>
<text x="182.7" y="104.8" transform="rotate(-90 182.7 104.8)">2</text>
<text x="185.5" y="103.1">+/-0.02mm</text>
<text x="196.4" y="104.8" transform="rotate(-90 196.4 104.8)">2</text>
<text x="199.2" y="103.1">+/-0.02mm</text>
<text x="182.7" y="113.6" transform="rotate(-90 182.7 113.6)">1</text>
<text x="186.5" y="111.7">1</text>
<text x="190.1" y="111.7">2</text>
<text x="196.4" y="113.6" transform="rotate(-90 196.4 113.6)">1</text>
<text x="209.3" y="112.4">SDR1_D_UN</text>
<text x="182.7" y="121" transform="rotate(-90 182.7 121)">2</text>
<text x="184.3" y="120.5">+/-0.02mm</text>
<text x="196.4" y="121" transform="rotate(-90 196.4 121)">2</text>
<text x="197.9" y="120.5">+/-0.02mm</text>
<text x="167.8" y="129.8" transform="rotate(-90 167.8 129.8)">1</text>
<text x="172.8" y="126.7">1</text>
<text x="176.4" y="126.7">2</text>
<text x="180.2" y="129.8" transform="rotate(-90 180.2 129.8)">1</text>
<text x="210.5" y="127.3">SDR1_DM_NA</text>
<text x="167.8" y="137.2" transform="rotate(-90 167.8 137.2)">2</text>
<text x="169.3" y="136.7">+/-0.02mm</text>
<text x="180.2" y="137.2" transform="rotate(-90 180.2 137.2)">2</text>
<text x="181.8" y="136.7">+/-0.02mm</text>
<text x="166.5" y="159.7" transform="rotate(-90 166.5 159.7)">1</text>
<text x="171.5" y="157.8">1</text>
<text x="175.2" y="157.8">2</text>
<text x="180.2" y="160.9" transform="rotate(-90 180.2 160.9)">1</text>
<text x="191.8" y="158.5">RF_N79_DRX_NRPA_TO_SDR</text>
<text x="166.5" y="167" transform="rotate(-90 166.5 167)">2</text>
<text x="168.1" y="166.6">+/-0.02mm</text>
<text x="181.8" y="167.8">+/-0.02mm</text>
<text x="180.2" y="168.3" transform="rotate(-90 180.2 168.3)">2</text>
<text x="245" y="196.8">Title</text>
<text x="245" y="200.5">Size</text>
<text x="246.2" y="201.8">A2</text>
<text x="250" y="200.5">Document Number</text>
<text x="250" y="201.8">5G N77 N79 MIMO</text>
<text x="250" y="198">L2_MAIN</text>
<text x="286" y="200.5">Rev</text>
<text x="287.3" y="201.8">P0</text>
<text x="245" y="204.3">Date:</text>
<text x="251.5" y="204.3">Friday, April 08, 2022</text>
<text x="269.9" y="204.3">Sheet</text>
<text x="276.1" y="204.3">20</text>
<text x="279.8" y="204.3">of</text>
<text x="283.6" y="204.3">80</text>
</g>
<g font-size="1.1" fill="#000080">
<text x="176.8" y="22.2">L2000</text>
<text x="176.8" y="23.4">100pF</text>
<text x="183" y="22.2">L2001</text>
<text x="183" y="23.4">0.1uF</text>
<text x="176.8" y="24.7">01005</text>
<text x="176.8" y="25.9">25V</text>
<text x="176.8" y="27.2">±5%</text>
<text x="183" y="27.2">01005</text>
<text x="183" y="25.9">6.3V</text>
<text x="183" y="24.7">±10%</text>
<text x="85.9" y="33.4">L2002</text>
<text x="85.9" y="34.6">0.1uF</text>
<text x="85.9" y="35.9">±10%</text>
<text x="92.1" y="33.4">C2005</text>
<text x="92.1" y="34.6">100pF</text>
<text x="92.1" y="35.9">01005</text>
<text x="128.2" y="33.4">U2000-1</text>
<text x="170.6" y="34.6">C2007</text>
<text x="170.6" y="35.9">100pF</text>
<text x="176.8" y="34.6">C2008</text>
<text x="176.8" y="35.9">0.1uF</text>
<text x="185.5" y="33.4">R2003 0ohm±5% 01005</text>
<text x="51.6" y="39.3">50V01005</text>
<text x="52.7" y="40.6">C2006</text>
<text x="53.4" y="41.8">10pF</text>
<text x="63.5" y="41.8">01005</text>
<text x="85.9" y="38.4">01005</text>
<text x="85.9" y="37.1">6.3V</text>
<text x="92.1" y="37.1">25V</text>
<text x="92.1" y="38.4">±5%</text>
<text x="170.6" y="37.1">01005</text>
<text x="170.6" y="38.4">25V</text>
<text x="170.6" y="39.6">±5%</text>
<text x="176.8" y="39.6">01005</text>
<text x="176.8" y="38.4">6.3V</text>
<text x="176.8" y="37.1">±10%</text>
<text x="48.6" y="45.6">C2018</text>
<text x="48.6" y="44.3">NM</text>
<text x="48.6" y="43.1">01005</text>
<text x="53.2" y="43.1">±5%</text>
<text x="63.5" y="44.3">C2015</text>
<text x="63.5" y="43.1">NM</text>
<text x="211.6" y="44.6">R2004</text>
<text x="211.6" y="45.8">7.5pF</text>
<text x="211.6" y="47.1">±0.25pF</text>
<text x="180.5" y="50.8">C2009</text>
<text x="180.5" y="52">100pF</text>
<text x="180.5" y="53.3">01005</text>
<text x="186.7" y="50.8">C2010</text>
<text x="186.7" y="52">0.1uF</text>
<text x="186.7" y="53.3">±10%</text>
<text x="211.6" y="49.6">01005</text>
<text x="211.6" y="48.3">50V</text>
<text x="180.5" y="54.5">25V</text>
<text x="180.5" y="55.8">±5%</text>
<text x="186.7" y="55.8">01005</text>
<text x="186.7" y="54.5">6.3V</text>
<text x="52.3" y="65.5">01005</text>
<text x="55.3" y="63">50V01005</text>
<text x="56.4" y="64.2">C2019</text>
<text x="57.2" y="65.5">22pF</text>
<text x="68" y="64.5">L2020</text>
<text x="68" y="66">4.7nH</text>
<text x="185.5" y="62">C2011 0.2nH</text>
<text x="185.5" y="64.5">±0.1nH 01005</text>
<text x="52.3" y="68">L2019</text>
<text x="52.3" y="66.7">NM</text>
<text x="56.9" y="66.7">±5%</text>
<text x="68.5" y="68.2">01005</text>
<text x="69.7" y="69.5">±3%</text>
<text x="128.2" y="69.5">QPM6677</text>
<text x="181.8" y="70.5">C2016</text>
<text x="181.8" y="69.2">NM</text>
<text x="181.8" y="68">01005</text>
<text x="199.9" y="67">C2017</text>
<text x="199.9" y="68.5">8.2nH</text>
<text x="200.4" y="69.5">±3%</text>
<text x="200.4" y="70.7">01005</text>
<text x="187.1" y="76.3">C2012</text>
<text x="128.2" y="81.9">U2000-2</text>
<text x="181.8" y="81.9">L2003</text>
<text x="181.8" y="83.4">0.4pF</text>
<text x="186.7" y="83">±0.1nH</text>
<text x="188.4" y="81.4">1.5nH</text>
<text x="198.7" y="81.9">L2004</text>
<text x="198.7" y="83.4">0.6pF</text>
<text x="181.8" y="84.4">01005</text>
<text x="181.8" y="85.7">50V</text>
<text x="181.8" y="86.9">±0.1pF</text>
<text x="188" y="84.7">01005</text>
<text x="198.7" y="84.4">01005</text>
<text x="198.7" y="85.7">50V</text>
<text x="198.7" y="86.9">±0.1pF</text>
<text x="188" y="93.7">R2005</text>
<text x="184.3" y="99.3">L2005</text>
<text x="184.3" y="100.6">NM</text>
<text x="184.3" y="101.8">01005</text>
<text x="188" y="98.8">10pF</text>
<text x="188" y="100.5">01005</text>
<text x="197.9" y="99.3">L2021</text>
<text x="197.9" y="100.6">NM</text>
<text x="197.9" y="101.8">01005</text>
<text x="188" y="102.1">50V</text>
<text x="188" y="103.7">±5%</text>
<text x="128.2" y="110.6">QPM6677</text>
<text x="188" y="109.9">R2006</text>
<text x="184.3" y="119">L2006</text>
<text x="184.3" y="117.8">NM</text>
<text x="184.3" y="116.5">01005</text>
<text x="188" y="115">10pF</text>
<text x="188" y="116.7">01005</text>
<text x="188" y="118.3">50V</text>
<text x="188" y="119.9">±5%</text>
<text x="197.9" y="119">L2022</text>
<text x="197.9" y="117.8">NM</text>
<text x="197.9" y="116.5">01005</text>
<text x="173" y="125.5">L2010</text>
<text x="173" y="129.2">10pF</text>
<text x="173" y="130.4">01005</text>
<text x="173" y="131.7">50V</text>
<text x="169.3" y="135.2">L2007</text>
<text x="169.3" y="133.9">NM</text>
<text x="169.3" y="132.7">01005 ±5%</text>
<text x="181.8" y="135.2">L2009</text>
<text x="181.8" y="133.9">NM</text>
<text x="181.8" y="132.7">01005</text>
<text x="171.8" y="156.6">L2011</text>
<text x="171.8" y="160.3">10pF</text>
<text x="171.8" y="161.6">01005</text>
<text x="168.1" y="165.1">L2008</text>
<text x="168.1" y="163.8">NM</text>
<text x="168.1" y="162.6">01005</text>
<text x="171.8" y="162.8">50V</text>
<text x="171.8" y="164.1">±5%</text>
<text x="181.8" y="166.3">L2012</text>
<text x="181.8" y="165.1">NM</text>
<text x="181.8" y="163.8">01005</text>
</g>
<g font-size="1.1" fill="#004080">
<text x="137.1" y="41.6">VCC_UHB</text>
<text x="137.3" y="36.6">VDD_LNA</text>
<text x="139.2" y="39.1">VBIAS</text>
<text x="137.1" y="42.8">RESERVE</text>
<text x="137.3" y="46.6">RX_DATA</text>
<text x="138.1" y="45.3">RX_CLK</text>
<text x="128.9" y="50.3">TX_CLK</text>
<text x="128.9" y="51.5">TX_DATA</text>
<text x="138.4" y="50.3">VIO_RX</text>
<text x="128.9" y="55.3">VIO_TX</text>
<text x="128.9" y="57.8">TX_N77_IN</text>
<text x="128.9" y="59">NC</text>
<text x="138.9" y="59">OUT_1</text>
<text x="139.6" y="54">ANT1</text>
<text x="139.6" y="55.3">ANT2</text>
<text x="128.9" y="61.5">SRS_OUT</text>
<text x="128.9" y="64">SRS_IN</text>
<text x="138.9" y="60.3">OUT_2</text>
<text x="138.9" y="61.5">OUT_3</text>
<text x="138.9" y="62.7">OUT_4</text>
<text x="128.9" y="66.5">FBRX_IN</text>
<text x="136.5" y="66.5">FBRX_OUT</text>
<text x="128.9" y="85.2">GND</text>
<text x="128.9" y="86.4">GND</text>
<text x="128.9" y="87.6">GND</text>
<text x="128.9" y="88.9">GND</text>
<text x="140" y="85.2">GND</text>
<text x="140" y="86.4">GND</text>
<text x="140" y="87.6">GND</text>
<text x="140" y="88.9">GND</text>
<text x="128.9" y="90.1">GND</text>
<text x="128.9" y="91.4">GND</text>
<text x="128.9" y="92.6">GND</text>
<text x="128.9" y="93.9">GND</text>
<text x="128.9" y="95.1">GND</text>
<text x="140" y="90.1">GND</text>
<text x="140" y="91.4">GND</text>
<text x="140" y="92.6">GND</text>
<text x="140" y="93.9">GND</text>
<text x="140" y="95.1">GND</text>
<text x="128.9" y="96.4">GND</text>
<text x="128.9" y="97.6">GND</text>
<text x="128.9" y="98.8">GND</text>
<text x="128.9" y="100.1">GND</text>
<text x="128.9" y="101.3">GND</text>
<text x="140" y="96.4">GND</text>
<text x="140" y="97.6">GND</text>
<text x="140" y="98.8">GND</text>
<text x="140" y="100.1">GND</text>
<text x="140" y="101.3">GND</text>
<text x="128.9" y="102.6">GND</text>
<text x="128.9" y="103.8">GND</text>
<text x="128.9" y="105.1">GND</text>
<text x="128.9" y="106.3">GND</text>
<text x="128.9" y="107.5">GND</text>
<text x="140" y="102.6">GND</text>
<text x="140" y="103.8">GND</text>
<text x="140" y="105.1">GND</text>
<text x="140" y="106.3">GND</text>
</g>
<g font-size="1.1" fill="#000040">
<text x="156.7" y="45.1">SDR1_RFFE2_CLK</text>
<text x="156.7" y="46.3">SDR1_RFFE2_DATA</text>
<text x="86" y="51.4">SDR1_RFFE4_DATA</text>
<text x="27.6" y="61.4">U6679_SRS_IN</text>
<text x="27.6" y="75.1">U6679_SRS_OUT</text>
</g>
<g font-size=".9">
<text x="30.1" y="1">5</text>
<text x="87.8" y="1">4</text>
<text x="145.5" y="1">3</text>
<text x="203.2" y="1">2</text>
<text x="260.9" y="1">1</text>
<text x=".4" y="27.5">D</text>
<text x="290.1" y="27.5">D</text>
<text x=".4" y="78.3">C</text>
<text x="290.1" y="78.3">C</text>
<text x=".4" y="129.1">B</text>
<text x="290.1" y="129.1">B</text>
<text x=".4" y="179.9">A</text>
<text x="290.1" y="179.9">A</text>
<text x="30.1" y="205.4">5</text>
<text x="87.8" y="205.4">4</text>
<text x="145.5" y="205.4">3</text>
<text x="203.2" y="205.4">2</text>
<text x="260.9" y="205.4">1</text>
</g>
</svg>
